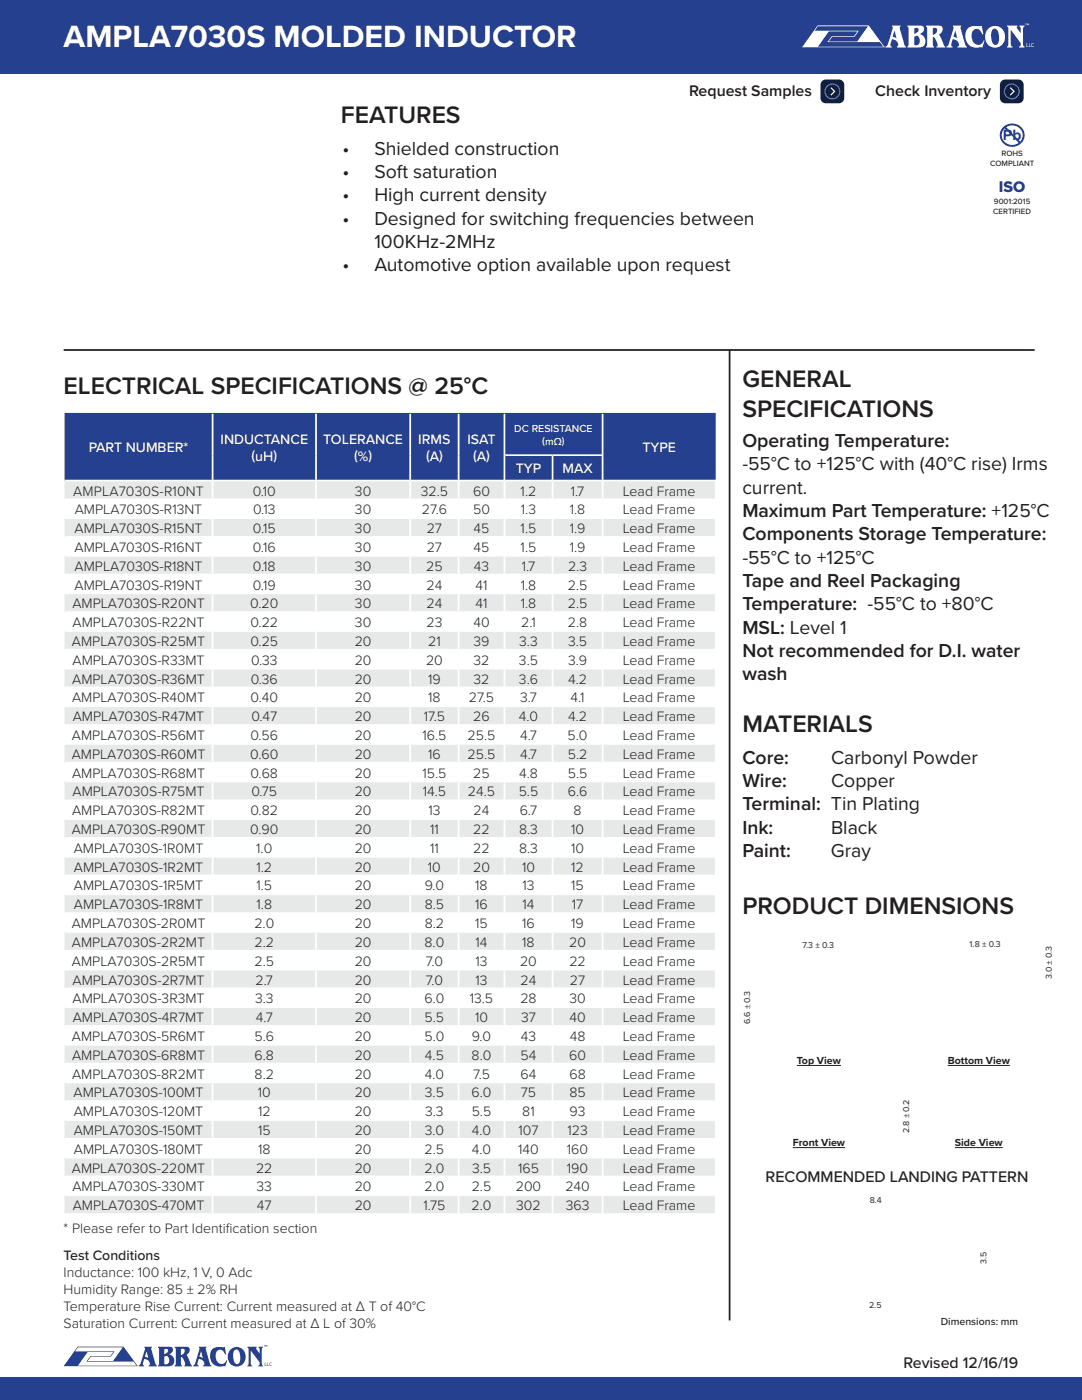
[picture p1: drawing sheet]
<svg xmlns="http://www.w3.org/2000/svg" width="216mm" height="279mm" viewBox="0 0 216 279" stroke-linecap="round" stroke-linejoin="round" font-family="sans-serif">
<g fill="#25408f">
<path d="M0 0h215.9v14.6h-215.9z"/>
<path d="M12.9 82.4h29.5v13.5h-29.5zM42.4 82.4h20.7v13.5h-20.7zM63.1 82.4h18.8v13.5h-18.8zM81.9 82.4h9.6v13.5h-9.6zM91.5 82.4h9.2v13.5h-9.2zM100.7 82.4h19.5v8.4h-19.5zM120.2 82.4h22.6v13.5h-22.6zM100.7 90.8h9.6v5.1h-9.6zM110.3 90.8h9.9v5.1h-9.9z"/>
</g>
<path d="M12.9 95.9h29.5v3.8h-29.5zM42.4 95.9h20.7v3.8h-20.7zM63.1 95.9h18.8v3.8h-18.8zM81.9 95.9h9.6v3.8h-9.6zM91.5 95.9h9.2v3.8h-9.2zM100.7 95.9h9.6v3.8h-9.6zM110.3 95.9h9.9v3.8h-9.9zM120.2 95.9h22.6v3.8h-22.6zM12.9 103.4h29.5v3.8h-29.5zM42.4 103.4h20.7v3.8h-20.7zM63.1 103.4h18.8v3.8h-18.8zM81.9 103.4h9.6v3.8h-9.6zM91.5 103.4h9.2v3.8h-9.2zM100.7 103.4h9.6v3.8h-9.6zM110.3 103.4h9.9v3.8h-9.9zM120.2 103.4h22.6v3.8h-22.6zM12.9 110.9h29.5v3.8h-29.5zM42.4 110.9h20.7v3.8h-20.7zM63.1 110.9h18.8v3.8h-18.8zM81.9 110.9h9.6v3.8h-9.6zM91.5 110.9h9.2v3.8h-9.2zM100.7 110.9h9.6v3.8h-9.6zM110.3 110.9h9.9v3.8h-9.9zM120.2 110.9h22.6v3.8h-22.6zM12.9 118.4h29.5v3.8h-29.5zM42.4 118.4h20.7v3.8h-20.7zM63.1 118.4h18.8v3.8h-18.8zM81.9 118.4h9.6v3.8h-9.6zM91.5 118.4h9.2v3.8h-9.2zM100.7 118.4h9.6v3.8h-9.6zM110.3 118.4h9.9v3.8h-9.9zM120.2 118.4h22.6v3.8h-22.6zM12.9 125.9h29.5v3.8h-29.5zM42.4 125.9h20.7v3.8h-20.7zM63.1 125.9h18.8v3.8h-18.8zM81.9 125.9h9.6v3.8h-9.6zM91.5 125.9h9.2v3.8h-9.2zM100.7 125.9h9.6v3.8h-9.6zM110.3 125.9h9.9v3.8h-9.9zM120.2 125.9h22.6v3.8h-22.6zM12.9 133.4h29.5v3.8h-29.5zM42.4 133.4h20.7v3.8h-20.7zM63.1 133.4h18.8v3.8h-18.8zM81.9 133.4h9.6v3.8h-9.6zM91.5 133.4h9.2v3.8h-9.2zM100.7 133.4h9.6v3.8h-9.6zM110.3 133.4h9.9v3.8h-9.9zM120.2 133.4h22.6v3.8h-22.6zM12.9 140.9h29.5v3.8h-29.5zM42.4 140.9h20.7v3.8h-20.7zM63.1 140.9h18.8v3.8h-18.8zM81.9 140.9h9.6v3.8h-9.6zM91.5 140.9h9.2v3.8h-9.2zM100.7 140.9h9.6v3.8h-9.6zM110.3 140.9h9.9v3.8h-9.9zM120.2 140.9h22.6v3.8h-22.6zM12.9 148.4h29.5v3.8h-29.5zM42.4 148.4h20.7v3.8h-20.7zM63.1 148.4h18.8v3.8h-18.8zM81.9 148.4h9.6v3.8h-9.6zM91.5 148.4h9.2v3.8h-9.2zM100.7 148.4h9.6v3.8h-9.6zM110.3 148.4h9.9v3.8h-9.9zM120.2 148.4h22.6v3.8h-22.6zM12.9 156h29.5v3.7h-29.5zM42.4 156h20.7v3.7h-20.7zM63.1 156h18.8v3.7h-18.8zM81.9 156h9.6v3.7h-9.6zM91.5 156h9.2v3.7h-9.2zM100.7 156h9.6v3.7h-9.6zM110.3 156h9.9v3.7h-9.9zM120.2 156h22.6v3.7h-22.6zM12.9 163.5h29.5v3.7h-29.5zM42.4 163.5h20.7v3.7h-20.7zM63.1 163.5h18.8v3.7h-18.8zM81.9 163.5h9.6v3.7h-9.6zM91.5 163.5h9.2v3.7h-9.2zM100.7 163.5h9.6v3.7h-9.6zM110.3 163.5h9.9v3.7h-9.9zM120.2 163.5h22.6v3.7h-22.6zM12.9 171h29.5v3.7h-29.5zM42.4 171h20.7v3.7h-20.7zM63.1 171h18.8v3.7h-18.8zM81.9 171h9.6v3.7h-9.6zM91.5 171h9.2v3.7h-9.2zM100.7 171h9.6v3.7h-9.6zM110.3 171h9.9v3.7h-9.9zM120.2 171h22.6v3.7h-22.6zM12.9 178.5h29.5v3.7h-29.5zM42.4 178.5h20.7v3.7h-20.7zM63.1 178.5h18.8v3.7h-18.8zM81.9 178.5h9.6v3.7h-9.6zM91.5 178.5h9.2v3.7h-9.2zM100.7 178.5h9.6v3.7h-9.6zM110.3 178.5h9.9v3.7h-9.9zM120.2 178.5h22.6v3.7h-22.6zM12.9 186h29.5v3.7h-29.5zM42.4 186h20.7v3.7h-20.7zM63.1 186h18.8v3.7h-18.8zM81.9 186h9.6v3.7h-9.6zM91.5 186h9.2v3.7h-9.2zM100.7 186h9.6v3.7h-9.6zM110.3 186h9.9v3.7h-9.9zM120.2 186h22.6v3.7h-22.6zM12.9 193.5h29.5v3.7h-29.5zM42.4 193.5h20.7v3.7h-20.7zM63.1 193.5h18.8v3.7h-18.8zM81.9 193.5h9.6v3.7h-9.6zM91.5 193.5h9.2v3.7h-9.2zM100.7 193.5h9.6v3.7h-9.6zM110.3 193.5h9.9v3.7h-9.9zM120.2 193.5h22.6v3.7h-22.6zM12.9 201h29.5v3.8h-29.5zM42.4 201h20.7v3.8h-20.7zM63.1 201h18.8v3.8h-18.8zM81.9 201h9.6v3.8h-9.6zM91.5 201h9.2v3.8h-9.2zM100.7 201h9.6v3.8h-9.6zM110.3 201h9.9v3.8h-9.9zM120.2 201h22.6v3.8h-22.6zM12.9 208.5h29.5v3.8h-29.5zM42.4 208.5h20.7v3.8h-20.7zM63.1 208.5h18.8v3.8h-18.8zM81.9 208.5h9.6v3.8h-9.6zM91.5 208.5h9.2v3.8h-9.2zM100.7 208.5h9.6v3.8h-9.6zM110.3 208.5h9.9v3.8h-9.9zM120.2 208.5h22.6v3.8h-22.6zM12.9 216h29.5v3.8h-29.5zM42.4 216h20.7v3.8h-20.7zM63.1 216h18.8v3.8h-18.8zM81.9 216h9.6v3.8h-9.6zM91.5 216h9.2v3.8h-9.2zM100.7 216h9.6v3.8h-9.6zM110.3 216h9.9v3.8h-9.9zM120.2 216h22.6v3.8h-22.6zM12.9 223.5h29.5v3.8h-29.5zM42.4 223.5h20.7v3.8h-20.7zM63.1 223.5h18.8v3.8h-18.8zM81.9 223.5h9.6v3.8h-9.6zM91.5 223.5h9.2v3.8h-9.2zM100.7 223.5h9.6v3.8h-9.6zM110.3 223.5h9.9v3.8h-9.9zM120.2 223.5h22.6v3.8h-22.6zM12.9 231h29.5v3.8h-29.5zM42.4 231h20.7v3.8h-20.7zM63.1 231h18.8v3.8h-18.8zM81.9 231h9.6v3.8h-9.6zM91.5 231h9.2v3.8h-9.2zM100.7 231h9.6v3.8h-9.6zM110.3 231h9.9v3.8h-9.9zM120.2 231h22.6v3.8h-22.6zM12.9 238.5h29.5v3.8h-29.5zM42.4 238.5h20.7v3.8h-20.7zM63.1 238.5h18.8v3.8h-18.8zM81.9 238.5h9.6v3.8h-9.6zM91.5 238.5h9.2v3.8h-9.2zM100.7 238.5h9.6v3.8h-9.6zM110.3 238.5h9.9v3.8h-9.9zM120.2 238.5h22.6v3.8h-22.6z" fill="#e7e8e8"/>
<path d="M12.9 99.7h29.5v3.7h-29.5zM42.4 99.7h20.7v3.7h-20.7zM63.1 99.7h18.8v3.7h-18.8zM81.9 99.7h9.6v3.7h-9.6zM91.5 99.7h9.2v3.7h-9.2zM100.7 99.7h9.6v3.7h-9.6zM110.3 99.7h9.9v3.7h-9.9zM120.2 99.7h22.6v3.7h-22.6zM12.9 107.2h29.5v3.7h-29.5zM42.4 107.2h20.7v3.7h-20.7zM63.1 107.2h18.8v3.7h-18.8zM81.9 107.2h9.6v3.7h-9.6zM91.5 107.2h9.2v3.7h-9.2zM100.7 107.2h9.6v3.7h-9.6zM110.3 107.2h9.9v3.7h-9.9zM120.2 107.2h22.6v3.7h-22.6zM12.9 114.7h29.5v3.7h-29.5zM42.4 114.7h20.7v3.7h-20.7zM63.1 114.7h18.8v3.7h-18.8zM81.9 114.7h9.6v3.7h-9.6zM91.5 114.7h9.2v3.7h-9.2zM100.7 114.7h9.6v3.7h-9.6zM110.3 114.7h9.9v3.7h-9.9zM120.2 114.7h22.6v3.7h-22.6zM12.9 122.2h29.5v3.7h-29.5zM42.4 122.2h20.7v3.7h-20.7zM63.1 122.2h18.8v3.7h-18.8zM81.9 122.2h9.6v3.7h-9.6zM91.5 122.2h9.2v3.7h-9.2zM100.7 122.2h9.6v3.7h-9.6zM110.3 122.2h9.9v3.7h-9.9zM120.2 122.2h22.6v3.7h-22.6zM12.9 129.7h29.5v3.7h-29.5zM42.4 129.7h20.7v3.7h-20.7zM63.1 129.7h18.8v3.7h-18.8zM81.9 129.7h9.6v3.7h-9.6zM91.5 129.7h9.2v3.7h-9.2zM100.7 129.7h9.6v3.7h-9.6zM110.3 129.7h9.9v3.7h-9.9zM120.2 129.7h22.6v3.7h-22.6zM12.9 137.2h29.5v3.7h-29.5zM42.4 137.2h20.7v3.7h-20.7zM63.1 137.2h18.8v3.7h-18.8zM81.9 137.2h9.6v3.7h-9.6zM91.5 137.2h9.2v3.7h-9.2zM100.7 137.2h9.6v3.7h-9.6zM110.3 137.2h9.9v3.7h-9.9zM120.2 137.2h22.6v3.7h-22.6zM12.9 144.7h29.5v3.7h-29.5zM42.4 144.7h20.7v3.7h-20.7zM63.1 144.7h18.8v3.7h-18.8zM81.9 144.7h9.6v3.7h-9.6zM91.5 144.7h9.2v3.7h-9.2zM100.7 144.7h9.6v3.7h-9.6zM110.3 144.7h9.9v3.7h-9.9zM120.2 144.7h22.6v3.7h-22.6zM12.9 152.2h29.5v3.8h-29.5zM42.4 152.2h20.7v3.8h-20.7zM63.1 152.2h18.8v3.8h-18.8zM81.9 152.2h9.6v3.8h-9.6zM91.5 152.2h9.2v3.8h-9.2zM100.7 152.2h9.6v3.8h-9.6zM110.3 152.2h9.9v3.8h-9.9zM120.2 152.2h22.6v3.8h-22.6zM12.9 159.7h29.5v3.8h-29.5zM42.4 159.7h20.7v3.8h-20.7zM63.1 159.7h18.8v3.8h-18.8zM81.9 159.7h9.6v3.8h-9.6zM91.5 159.7h9.2v3.8h-9.2zM100.7 159.7h9.6v3.8h-9.6zM110.3 159.7h9.9v3.8h-9.9zM120.2 159.7h22.6v3.8h-22.6zM12.9 167.2h29.5v3.8h-29.5zM42.4 167.2h20.7v3.8h-20.7zM63.1 167.2h18.8v3.8h-18.8zM81.9 167.2h9.6v3.8h-9.6zM91.5 167.2h9.2v3.8h-9.2zM100.7 167.2h9.6v3.8h-9.6zM110.3 167.2h9.9v3.8h-9.9zM120.2 167.2h22.6v3.8h-22.6zM12.9 174.7h29.5v3.8h-29.5zM42.4 174.7h20.7v3.8h-20.7zM63.1 174.7h18.8v3.8h-18.8zM81.9 174.7h9.6v3.8h-9.6zM91.5 174.7h9.2v3.8h-9.2zM100.7 174.7h9.6v3.8h-9.6zM110.3 174.7h9.9v3.8h-9.9zM120.2 174.7h22.6v3.8h-22.6zM12.9 182.2h29.5v3.8h-29.5zM42.4 182.2h20.7v3.8h-20.7zM63.1 182.2h18.8v3.8h-18.8zM81.9 182.2h9.6v3.8h-9.6zM91.5 182.2h9.2v3.8h-9.2zM100.7 182.2h9.6v3.8h-9.6zM110.3 182.2h9.9v3.8h-9.9zM120.2 182.2h22.6v3.8h-22.6zM12.9 189.7h29.5v3.8h-29.5zM42.4 189.7h20.7v3.8h-20.7zM63.1 189.7h18.8v3.8h-18.8zM81.9 189.7h9.6v3.8h-9.6zM91.5 189.7h9.2v3.8h-9.2zM100.7 189.7h9.6v3.8h-9.6zM110.3 189.7h9.9v3.8h-9.9zM120.2 189.7h22.6v3.8h-22.6zM12.9 197.2h29.5v3.8h-29.5zM42.4 197.2h20.7v3.8h-20.7zM63.1 197.2h18.8v3.8h-18.8zM81.9 197.2h9.6v3.8h-9.6zM91.5 197.2h9.2v3.8h-9.2zM100.7 197.2h9.6v3.8h-9.6zM110.3 197.2h9.9v3.8h-9.9zM120.2 197.2h22.6v3.8h-22.6zM12.9 204.8h29.5v3.7h-29.5zM42.4 204.8h20.7v3.7h-20.7zM63.1 204.8h18.8v3.7h-18.8zM81.9 204.8h9.6v3.7h-9.6zM91.5 204.8h9.2v3.7h-9.2zM100.7 204.8h9.6v3.7h-9.6zM110.3 204.8h9.9v3.7h-9.9zM120.2 204.8h22.6v3.7h-22.6zM12.9 212.3h29.5v3.7h-29.5zM42.4 212.3h20.7v3.7h-20.7zM63.1 212.3h18.8v3.7h-18.8zM81.9 212.3h9.6v3.7h-9.6zM91.5 212.3h9.2v3.7h-9.2zM100.7 212.3h9.6v3.7h-9.6zM110.3 212.3h9.9v3.7h-9.9zM120.2 212.3h22.6v3.7h-22.6zM12.9 219.8h29.5v3.7h-29.5zM42.4 219.8h20.7v3.7h-20.7zM63.1 219.8h18.8v3.7h-18.8zM81.9 219.8h9.6v3.7h-9.6zM91.5 219.8h9.2v3.7h-9.2zM100.7 219.8h9.6v3.7h-9.6zM110.3 219.8h9.9v3.7h-9.9zM120.2 219.8h22.6v3.7h-22.6zM12.9 227.3h29.5v3.7h-29.5zM42.4 227.3h20.7v3.7h-20.7zM63.1 227.3h18.8v3.7h-18.8zM81.9 227.3h9.6v3.7h-9.6zM91.5 227.3h9.2v3.7h-9.2zM100.7 227.3h9.6v3.7h-9.6zM110.3 227.3h9.9v3.7h-9.9zM120.2 227.3h22.6v3.7h-22.6zM12.9 234.8h29.5v3.7h-29.5zM42.4 234.8h20.7v3.7h-20.7zM63.1 234.8h18.8v3.7h-18.8zM81.9 234.8h9.6v3.7h-9.6zM91.5 234.8h9.2v3.7h-9.2zM100.7 234.8h9.6v3.7h-9.6zM110.3 234.8h9.9v3.7h-9.9zM120.2 234.8h22.6v3.7h-22.6z" fill="#fff"/>
<g fill="none" stroke="#fff" stroke-width=".35">
<path d="M13.1 95.9h87.4M13.1 99.7h129.9M42.4 82.6v13.1M42.4 96.1v3.4M42.4 99.8v3.4M63.1 82.6v13.1M63.1 96.1v3.4M63.1 99.8v3.4M81.9 82.6v13.1M81.9 96.1v3.4M81.9 99.8v3.4M91.5 82.6v13.1"/>
<path d="M91.5 96.1v3.4M91.5 99.8v3.4M100.7 82.6v16.9M100.7 99.8v3.4M100.8 95.9h42.2M100.8 90.8h19.6M110.3 91v4.7M110.3 96.1v3.4M110.3 99.8v3.4M120.2 82.6v8.1M120.2 91v4.7M120.2 96.1v3.4"/>
<path d="M120.2 99.8v142.3M142.8 96.1v3.4M142.8 99.8v41M13.1 103.4h107M13.1 107.2h107M13.1 110.9h107M13.1 114.7h107M13.1 118.4h107M42.4 103.6v3.4M42.4 107.3v3.4M42.4 111.1v3.4M42.4 114.8v3.4"/>
<path d="M42.4 118.6v3.4M63.1 103.6v3.4M63.1 107.3v3.4M63.1 111.1v3.4M63.1 114.8v3.4M63.1 118.6v3.4M81.9 103.6v3.4M81.9 107.3v3.4M81.9 111.1v3.4M81.9 114.8v3.4M81.9 118.6v3.4M91.5 103.6v3.4"/>
<path d="M91.5 107.3v3.4M91.5 111.1v3.4M91.5 114.8v3.4M91.5 118.6v3.4M100.7 103.6v3.4M100.7 107.3v3.4M100.7 111.1v3.4M100.7 114.8v3.4M100.7 118.6v3.4M110.3 103.6v3.4M110.3 107.3v3.4M110.3 111.1v3.4"/>
<path d="M110.3 114.8v3.4M110.3 118.6v3.4M120.4 103.4h22.2M120.4 107.2h22.2M120.4 110.9h22.2M120.4 114.7h22.2M120.4 118.4h22.2M13.1 122.2h107M13.1 125.9h107M13.1 129.7h107M13.1 133.4h107M13.1 137.2h107"/>
<path d="M42.4 122.4v3.4M42.4 126.1v3.4M42.4 129.9v3.4M42.4 133.6v3.4M42.4 137.4v3.4M63.1 122.4v3.4M63.1 126.1v3.4M63.1 129.9v3.4M63.1 133.6v3.4M63.1 137.4v3.4M81.9 122.4v3.4M81.9 126.1v3.4"/>
<path d="M81.9 129.9v3.4M81.9 133.6v3.4M81.9 137.4v3.4M91.5 122.4v3.4M91.5 126.1v3.4M91.5 129.9v3.4M91.5 133.6v3.4M91.5 137.4v3.4M100.7 122.4v3.4M100.7 126.1v3.4M100.7 129.9v3.4M100.7 133.6v3.4"/>
<path d="M100.7 137.4v3.4M110.3 122.4v3.4M110.3 126.1v3.4M110.3 129.9v3.4M110.3 133.6v3.4M110.3 137.4v3.4M120.4 122.2h22.2M120.4 125.9h22.2M120.4 129.7h22.2M120.4 133.4h22.2M120.4 137.2h22.2M12.7 140.9h107.4"/>
<path d="M12.7 144.7h107.4M12.7 148.4h107.4M13.1 152.2h107M13.1 156h107M13.1 159.7h107M42.4 141.1v3.4M42.4 144.9v3.4M42.4 148.6v3.4M42.4 152.4v3.4M42.4 156.1v3.4M42.4 159.9v3.4M63.1 141.1v3.4"/>
<path d="M63.1 144.9v3.4M63.1 148.6v3.4M63.1 152.4v3.4M63.1 156.1v3.4M63.1 159.9v3.4M81.9 141.1v3.4M81.9 144.9v3.4M81.9 148.6v3.4M81.9 152.4v3.4M81.9 156.1v3.4M81.9 159.9v3.4M91.5 141.1v3.4"/>
<path d="M91.5 144.9v3.4M91.5 148.6v3.4M91.5 152.4v3.4M91.5 156.1v3.4M91.5 159.9v3.4M100.7 141.1v3.4M100.7 144.9v3.4M100.7 148.6v3.4M100.7 152.4v3.4M100.7 156.1v3.4M100.7 159.9v3.4M110.3 141.1v3.4"/>
<path d="M110.3 144.9v3.4M110.3 148.6v3.4M110.3 152.4v3.4M110.3 156.1v3.4M110.3 159.9v3.4M120.4 140.9h22.6M120.4 144.7h22.6M120.4 148.4h22.6M120.4 152.2h22.2M120.4 156h22.2M120.4 159.7h22.2M142.8 141.1v3.4"/>
<path d="M142.8 144.9v3.4M142.8 148.6v93.5M13.1 163.5h107M13.1 167.2h107M13.1 171h107M13.1 174.7h107M13.1 178.5h107M42.4 163.6v3.4M42.4 167.4v3.4M42.4 171.1v3.4M42.4 174.9v3.4M42.4 178.7v3.4"/>
<path d="M63.1 163.6v3.4M63.1 167.4v3.4M63.1 171.1v3.4M63.1 174.9v3.4M63.1 178.7v3.4M81.9 163.6v3.4M81.9 167.4v3.4M81.9 171.1v3.4M81.9 174.9v3.4M81.9 178.7v3.4M91.5 163.6v3.4M91.5 167.4v3.4"/>
<path d="M91.5 171.1v3.4M91.5 174.9v3.4M91.5 178.7v3.4M100.7 163.6v3.4M100.7 167.4v3.4M100.7 171.1v3.4M100.7 174.9v3.4M100.7 178.7v3.4M110.3 163.6v3.4M110.3 167.4v3.4M110.3 171.1v3.4M110.3 174.9v3.4"/>
<path d="M110.3 178.7v3.4M120.4 163.5h22.2M120.4 167.2h22.2M120.4 171h22.2M120.4 174.7h22.2M120.4 178.5h22.2M13.1 182.2h107M13.1 186h107M13.1 189.7h107M13.1 193.5h107M13.1 197.2h107M42.4 182.4v3.4"/>
<path d="M42.4 186.2v3.4M42.4 189.9v3.4M42.4 193.7v3.4M42.4 197.4v3.4M63.1 182.4v3.4M63.1 186.2v3.4M63.1 189.9v3.4M63.1 193.7v3.4M63.1 197.4v3.4M81.9 182.4v3.4M81.9 186.2v3.4M81.9 189.9v3.4"/>
<path d="M81.9 193.7v3.4M81.9 197.4v3.4M91.5 182.4v3.4M91.5 186.2v3.4M91.5 189.9v3.4M91.5 193.7v3.4M91.5 197.4v3.4M100.7 182.4v3.4M100.7 186.2v3.4M100.7 189.9v3.4M100.7 193.7v3.4M100.7 197.4v3.4"/>
<path d="M110.3 182.4v3.4M110.3 186.2v3.4M110.3 189.9v3.4M110.3 193.7v3.4M110.3 197.4v3.4M120.4 182.2h22.2M120.4 186h22.2M120.4 189.7h22.2M120.4 193.5h22.2M120.4 197.2h22.2M13.1 201h107M13.1 204.8h107"/>
<path d="M13.1 208.5h107M13.1 212.3h107M13.1 216h107M13.1 219.8h107M42.4 201.2v3.4M42.4 204.9v3.4M42.4 208.7v3.4M42.4 212.4v3.4M42.4 216.2v3.4M42.4 219.9v3.4M63.1 201.2v3.4M63.1 204.9v3.4"/>
<path d="M63.1 208.7v3.4M63.1 212.4v3.4M63.1 216.2v3.4M63.1 219.9v3.4M81.9 201.2v3.4M81.9 204.9v3.4M81.9 208.7v3.4M81.9 212.4v3.4M81.9 216.2v3.4M81.9 219.9v3.4M91.5 201.2v3.4M91.5 204.9v3.4"/>
<path d="M91.5 208.7v3.4M91.5 212.4v3.4M91.5 216.2v3.4M91.5 219.9v3.4M100.7 201.2v3.4M100.7 204.9v3.4M100.7 208.7v3.4M100.7 212.4v3.4M100.7 216.2v3.4M100.7 219.9v3.4M110.3 201.2v3.4M110.3 204.9v3.4"/>
<path d="M110.3 208.7v3.4M110.3 212.4v3.4M110.3 216.2v3.4M110.3 219.9v3.4M120.4 201h22.2M120.4 204.8h22.2M120.4 208.5h22.2M120.4 212.3h22.2M120.4 216h22.2M120.4 219.8h22.2M13.1 223.5h107M13.1 227.3h107"/>
<path d="M13.1 231h107M13.1 234.8h107M13.1 238.5h107M42.4 223.7v3.4M42.4 227.4v3.5M42.4 231.2v3.4M42.4 235v3.4M42.4 238.7v3.4M63.1 223.7v3.4M63.1 227.4v3.5M63.1 231.2v3.4M63.1 235v3.4"/>
<path d="M63.1 238.7v3.4M81.9 223.7v3.4M81.9 227.4v3.5M81.9 231.2v3.4M81.9 235v3.4M81.9 238.7v3.4M91.5 223.7v3.4M91.5 227.4v3.5M91.5 231.2v3.4M91.5 235v3.4M91.5 238.7v3.4M100.7 223.7v3.4"/>
<path d="M100.7 227.4v3.5M100.7 231.2v3.4M100.7 235v3.4M100.7 238.7v3.4M110.3 223.7v3.4M110.3 227.4v3.5M110.3 231.2v3.4M110.3 235v3.4M110.3 238.7v3.4M120.4 223.5h22.2M120.4 227.3h22.2M120.4 231h22.2"/>
<path d="M120.4 234.8h22.2M120.4 238.5h22.2M12.7 242.3h130.3"/>
</g>
<g fill="#fff">
<path d="M193.1 5.7a3.9 3.9 0 0 1 2.6-.5l.2-.1 .3 1.7h-.2a1.19 1.19 0 0 0-1.7-.9 1.85 1.85 0 0 0 .9 3.1l.7-.3 .4-.6h.2l-.5 1.4-.1-.1a2.44 2.44 0 0 1-3.3-2.3 1.98 1.98 0 0 1 .5-1.4z"/>
<path d="M200.9 5.1h2.1l-.1 .5 .8 1-.1-1-.2-.5h1l-.2 .3-.1 .6v2.9l.3 .6h-1.1v-.2l.3-.1 .1-.6-2-2.7v2.9l.3 .7h-1.1l.3-.4v-.5v-2.9z"/>
<path d="M163.1 5.1l-3.1 4.3h16.5l-3.2-4.3zM163.2 5.2h10l-2.2 3.1h-5.6l.7-1h4.4l.9-1.2h-8.9zM165.4 6.3h5.7l-.7 .9h-4.4l-.9 1.2h10.5l.7 .9h-13.1z"/>
<path d="M178.5 6.1l-.4 1.2 .8 .4zM178 5.1h1.7l-.2 .6 1 3.2 .3 .6h-1.9l.2-.3a1.03 1.03 0 0 0-1.1-1.4l-.3 .7a.49 .49 0 0 0 .3 .8v.2h-1.3v-.2l.5-.5 .9-3.1z"/>
<path d="M182.4 7.3v1.5a.59 .59 0 0 0 .7 .2 .59 .59 0 0 0 .4-.6 1.03 1.03 0 0 0-.6-1.3zM182.5 5.6l-.1 1.2a.8 .8 0 0 0 .8-1.1zM181 5.1h2.5a.77 .77 0 0 1 .9 .6 .77 .77 0 0 1-.6 .9l-.2 .2a1.38 1.38 0 0 1 1 1.2 1.38 1.38 0 0 1-.8 1.4l-2.8 .1 .2-.4 .1-.5v-2.9z"/>
<path d="M186.2 5.6l-.1 1.4a.83 .83 0 0 0 .8-.5 .83 .83 0 0 0-.2-.9zM184.7 5.1h2.6a.84 .84 0 0 1 .8 .7 .84 .84 0 0 1-.5 .9l-.2 .2 1.2 2.6h-1.7l.1-.3a2.02 2.02 0 0 0-.7-1.8l-.2 .1v1.4l.3 .6h-1.7l.2-.4 .1-.5v-2.9z"/>
<path d="M190.6 6.1l-.4 1.2 .8 .4zM190.1 5.1h1.7l-.1 .6 .9 3.2 .3 .6h-1.8l.1-.3a1.03 1.03 0 0 0-1.1-1.4l-.2 .7a.49 .49 0 0 0 .2 .8v.2h-1.3v-.2l.5-.5 1-3.1z"/>
<path d="M198.1 5.9a2.71 2.71 0 0 0 .3 3 .93 .93 0 0 0 1-1.2l-.2-1.2a.71 .71 0 0 0-.3-.7 .71 .71 0 0 0-.8 .1zM197.1 5.8a2.05 2.05 0 0 1 2.7-.2 2.05 2.05 0 0 1 .6 2.6 2.01 2.01 0 0 1-2.5 1.2 2.01 2.01 0 0 1-1.3-2.5z"/>
</g>
<path d="M12.7 69.8h193.8M145.6 69.8v193.7" fill="none" stroke="#231f20" stroke-width=".35"/>
<path d="M0 274.8h215.9v4.6h-215.9z" fill="#25408f"/>
<path d="M15.5 268.7l-2.8 4h14.8l-2.9-4zM15.5 268.9h9l-1.9 2.7h-5.1l.6-.8h4l.8-1.1h-7.9zM17.5 269.8h5.1l-.6 .9h-4l-.8 1h9.4l.6 .8h-11.7z" fill="#253b76"/>
<g fill="#243d77">
<path d="M42.4 269.3a3.5 3.5 0 0 1 2.2-.4l.2-.1 .3 1.5h-.1a.98 .98 0 0 0-.7-.8 .98 .98 0 0 0-1 .2 1.57 1.57 0 0 0 1.1 2.5l.6-.3 .2-.5 .1 .1-.3 1.2h-.2a2.18 2.18 0 0 1-2.4-.7 2.18 2.18 0 0 1-.2-2.5z"/>
<path d="M49.4 268.8h1.8l-.1 .4 .7 .9v-.9l-.2-.4h.9l-.3 .7v2.6l.3 .6h-1v-.2l.2-.1 .1-.5-1.8-2.4v2.6l.3 .6h-.9l.2-.8v-2.6z"/>
<path d="M29.2 269.6l-.3 1.2 .7 .3zM28.8 268.8h1.5l-.1 .5 .8 2.9 .3 .5h-1.6l.1-.2a.82 .82 0 0 0-.7-1.2l-.3-.1-.2 .6a.44 .44 0 0 0 .2 .7v.2h-1.1l.4-.7 .8-2.7z"/>
<path d="M32.8 270.7v1.4a.53 .53 0 0 0 .6 .2 .53 .53 0 0 0 .4-.6 .93 .93 0 0 0-.6-1.1zM32.8 269.2v1.1a.64 .64 0 0 0 .6-.4 .64 .64 0 0 0-.1-.7zM31.5 268.8h2.2a.69 .69 0 0 1 .8 .5 .69 .69 0 0 1-.5 .8l-.2 .2a1.21 1.21 0 0 1 1 1.3 1.21 1.21 0 0 1-1.3 1.1h-2l.3-.8v-2.6z"/>
<path d="M36.2 269.2l-.1 1.2a.75 .75 0 0 0 .7-.4 .75 .75 0 0 0-.2-.8zM34.8 268.8h2.4a.75 .75 0 0 1 .7 .6 .75 .75 0 0 1-.5 .8l-.2 .2 1.1 2.3h-1.5a1.01 1.01 0 0 0-.2-1.4l-.3-.5-.2 .1v1.4l.2 .4h-1.5l.3-.8v-2.6z"/>
<path d="M40.1 269.6l-.3 1.2 .7 .3zM39.7 268.8h1.5l-.1 .5 .8 2.9 .3 .5h-1.7l.1-.2a.82 .82 0 0 0-.6-1.2l-.4-.1-.1 .6a.44 .44 0 0 0 .1 .7v.2h-1.1l.4-.7 .9-2.7z"/>
<path d="M46.8 269.4a2.45 2.45 0 0 0 .3 2.8 .67 .67 0 0 0 .8-.8 1.84 1.84 0 0 0-.7-2.1zM46 269.4a1.84 1.84 0 0 1 2.3-.2 1.84 1.84 0 0 1 .6 2.3 1.83 1.83 0 0 1-2.5 1 1.83 1.83 0 0 1-.8-2.5z"/>
</g>
<g fill="#fff">
<path d="M180 218.9h2.2v7.7h-2.2z"/>
<path d="M162.7 236.6h24.1v3.9h-24.1z"/>
<path d="M191.2 247.5h5.8v7.1h-5.8z"/>
<path d="M172 255.3h5.3v6.4h-5.3z"/>
<path d="M191.8 185.7h9.6v4.1h-9.6z"/>
<path d="M206.5 186.8h4.4v10.6h-4.4z"/>
</g>
<path d="M199.7 16.3l.5-.4h.4h2.6a1.05 1.05 0 0 1 1.1 1v2.7a1.05 1.05 0 0 1-1.1 1h-2.6a1.05 1.05 0 0 1-1.1-1v-2.7z" fill="#101f3d"/>
<circle cx="201.9" cy="18.2" r="1.48" fill="none" stroke="#62b5e4" stroke-width=".2"/>
<path d="M200.8 17.2l.2-.2 1.3 1.2-1.3 1.3-.2-.2" fill="none" stroke="#fff" stroke-width=".24"/>
<path d="M159 212.6h8.8M189.1 212.6h12.4M158.2 229h10.4M190.5 229h9.6" fill="none" stroke="#231f20" stroke-width=".2"/>
<path d="M200.4 25.5a2.2 2.2 0 0 1 3.3 .1 2.2 2.2 0 0 1-.6 3.2 2.2 2.2 0 0 1-2.9-.4 2.2 2.2 0 0 1 .2-2.9zM200.5 25.4l3 3" fill="none" stroke="#25408f" stroke-width=".39"/>
<g fill="#fff">
<path d="M155.2 185.7h16.2v4.2h-16.2z"/>
<path d="M146.3 194.1h4.2v13.9h-4.2z"/>
<path d="M156.3 199.5h13.9v2.5h-13.9z"/>
</g>
<path d="M163.9 16.3l.5-.4h.4h2.6a1.05 1.05 0 0 1 1.1 1v2.7a1.05 1.05 0 0 1-1.1 1h-2.6a1.05 1.05 0 0 1-1.1-1v-2.7z" fill="#101f3d"/>
<circle cx="166.1" cy="18.2" r="1.48" fill="none" stroke="#62b5e4" stroke-width=".2"/>
<path d="M165 17.2l.2-.2 1.3 1.2-1.3 1.3-.2-.2" fill="none" stroke="#fff" stroke-width=".24"/>
<text font-size="6.3" fill="#fff" x="12.7" y="9.4">AMPLA7030S MOLDED INDUCTOR</text>
<g font-size="4.9" fill="#231f20">
<text x="68" y="24.6">FEATURES</text>
<text x="148.1" y="77.3">GENERAL</text>
<text x="12.7" y="78.7">ELECTRICAL SPECIFICATIONS @ 25°C</text>
<text x="148.1" y="83.2">SPECIFICATIONS</text>
<text x="148.1" y="146.2">MATERIALS</text>
<text x="148.1" y="182.4">PRODUCT DIMENSIONS</text>
</g>
<g font-size="3.9" fill="#231f20">
<text x="68.4" y="30.9">•</text>
<text x="68.4" y="35.5">•</text>
<text x="74.7" y="30.9">Shielded construction</text>
<text x="74.7" y="35.5">Soft saturation</text>
<text x="68.4" y="40.2">•</text>
<text x="74.7" y="40.2">High current density</text>
<text x="68.4" y="44.8">•</text>
<text x="74.7" y="44.8">Designed for switching frequencies between</text>
<text x="74.7" y="49.5">100KHz-2MHz</text>
<text x="68.4" y="54.1">•</text>
<text x="74.7" y="54.1">Automotive option available upon request</text>
<text x="148.1" y="89.2">Operating Temperature:</text>
<text x="148.1" y="93.9">-55°C to +125°C with (40°C rise) Irms</text>
<text x="148.1" y="98.5">current.</text>
<text x="148.1" y="103.2">Maximum Part Temperature: +125°C</text>
<text x="148.1" y="107.8">Components Storage Temperature:</text>
<text x="148.1" y="112.5">-55°C to +125°C</text>
<text x="148.1" y="117.1">Tape and Reel Packaging</text>
<text x="148.1" y="121.8">Temperature: -55°C to +80°C</text>
<text x="148.1" y="126.5">MSL: Level 1</text>
<text x="148.1" y="131.1">Not recommended for D.I. water</text>
<text x="148.1" y="135.8">wash</text>
<text x="148.1" y="152.4">Core:</text>
<text x="165.8" y="152.4">Carbonyl Powder</text>
<text x="148.1" y="157.1">Wire:</text>
<text x="148.1" y="161.7">Terminal: Tin Plating</text>
<text x="165.8" y="157.1">Copper</text>
<text x="148.1" y="166.4">Ink:</text>
<text x="165.8" y="166.4">Black</text>
<text x="148.1" y="171">Paint:</text>
<text x="165.8" y="171">Gray</text>
</g>
<g font-size="3.2" fill="#231f20">
<text x="137.5" y="19.3">Request Samples</text>
<text x="174.6" y="19.2">Check Inventory</text>
<text x="152.8" y="235.9">RECOMMENDED LANDING PATTERN</text>
<text x="180.3" y="273.1">Revised 12/16/19</text>
</g>
<text font-size="3.2" fill="#25408f" x="199.3" y="38.3">ISO</text>
<text font-size="3.1" fill="#25408f" x="200.1" y="28">Pb</text>
<g font-size="2.8" fill="#fff">
<text x="44" y="88.6">INDUCTANCE</text>
<text x="64.5" y="88.6">TOLERANCE</text>
<text x="83.5" y="88.6">IRMS</text>
<text x="93.3" y="88.6">ISAT</text>
<text x="17.7" y="90.3">PART NUMBER*</text>
<text x="50.2" y="92">(uH)</text>
<text x="70.7" y="92">(%)</text>
<text x="85" y="92">(A)</text>
<text x="94.4" y="92">(A)</text>
<text x="102.9" y="94.5">TYP</text>
<text x="112.2" y="94.5">MAX</text>
<text x="128.2" y="90.3">TYPE</text>
</g>
<g font-size="2.8" fill="#231f20">
<text x="14.6" y="98.9">AMPLA7030S-R10NT</text>
<text x="50.4" y="98.9">0.10</text>
<text x="70.8" y="98.9">30</text>
<text x="84" y="98.9">32.5</text>
<text x="94.4" y="98.9">60</text>
<text x="103.9" y="98.9">1.2</text>
<text x="113.9" y="98.9">1.7</text>
<text x="124.3" y="98.9">Lead Frame</text>
<text x="14.9" y="106.4">AMPLA7030S-R15NT</text>
<text x="14.9" y="102.6">AMPLA7030S-R13NT</text>
<text x="50.5" y="106.4">0.15</text>
<text x="50.5" y="102.6">0.13</text>
<text x="70.8" y="102.6">30</text>
<text x="70.8" y="106.4">30</text>
<text x="84.2" y="102.6">27.6</text>
<text x="85.2" y="106.4">27</text>
<text x="94.4" y="102.6">50</text>
<text x="94.5" y="106.4">45</text>
<text x="103.9" y="106.4">1.5</text>
<text x="103.9" y="102.6">1.3</text>
<text x="113.7" y="106.4">1.9</text>
<text x="113.7" y="102.6">1.8</text>
<text x="124.3" y="102.6">Lead Frame</text>
<text x="124.3" y="106.4">Lead Frame</text>
<text x="14.9" y="110.2">AMPLA7030S-R16NT</text>
<text x="14.9" y="113.9">AMPLA7030S-R18NT</text>
<text x="50.5" y="110.2">0.16</text>
<text x="50.5" y="113.9">0.18</text>
<text x="70.8" y="110.2">30</text>
<text x="70.8" y="113.9">30</text>
<text x="85" y="113.9">25</text>
<text x="85.2" y="110.2">27</text>
<text x="94.5" y="110.2">45</text>
<text x="94.6" y="113.9">43</text>
<text x="103.9" y="110.2">1.5</text>
<text x="104.1" y="113.9">1.7</text>
<text x="113.4" y="113.9">2.3</text>
<text x="113.7" y="110.2">1.9</text>
<text x="124.3" y="110.2">Lead Frame</text>
<text x="124.3" y="113.9">Lead Frame</text>
<text x="14.9" y="117.7">AMPLA7030S-R19NT</text>
<text x="50.5" y="117.7">0.19</text>
<text x="70.8" y="117.7">30</text>
<text x="85.1" y="117.7">24</text>
<text x="94.9" y="117.7">41</text>
<text x="103.9" y="117.7">1.8</text>
<text x="113.3" y="117.7">2.5</text>
<text x="124.3" y="117.7">Lead Frame</text>
<text x="14.5" y="121.4">AMPLA7030S-R20NT</text>
<text x="14.5" y="125.2">AMPLA7030S-R22NT</text>
<text x="49.9" y="121.4">0.20</text>
<text x="50" y="125.2">0.22</text>
<text x="70.8" y="121.4">30</text>
<text x="70.8" y="125.2">30</text>
<text x="85.1" y="125.2">23</text>
<text x="85.1" y="121.4">24</text>
<text x="94.5" y="125.2">40</text>
<text x="94.9" y="121.4">41</text>
<text x="103.9" y="121.4">1.8</text>
<text x="104" y="125.2">2.1</text>
<text x="113.3" y="121.4">2.5</text>
<text x="113.3" y="125.2">2.8</text>
<text x="124.3" y="121.4">Lead Frame</text>
<text x="124.3" y="125.2">Lead Frame</text>
<text x="14.4" y="128.9">AMPLA7030S-R25MT</text>
<text x="50" y="128.9">0.25</text>
<text x="70.8" y="128.9">20</text>
<text x="85.4" y="128.9">21</text>
<text x="94.5" y="128.9">39</text>
<text x="103.6" y="128.9">3.3</text>
<text x="113.4" y="128.9">3.5</text>
<text x="124.3" y="128.9">Lead Frame</text>
<text x="14.4" y="136.4">AMPLA7030S-R36MT</text>
<text x="14.5" y="132.7">AMPLA7030S-R33MT</text>
<text x="50" y="136.4">0.36</text>
<text x="50.1" y="132.7">0.33</text>
<text x="70.8" y="132.7">20</text>
<text x="70.8" y="136.4">20</text>
<text x="85" y="132.7">20</text>
<text x="85.4" y="136.4">19</text>
<text x="94.5" y="132.7">32</text>
<text x="94.5" y="136.4">32</text>
<text x="103.6" y="136.4">3.6</text>
<text x="103.6" y="132.7">3.5</text>
<text x="113.3" y="132.7">3.9</text>
<text x="113.4" y="136.4">4.2</text>
<text x="124.3" y="132.7">Lead Frame</text>
<text x="124.3" y="136.4">Lead Frame</text>
<text x="14.4" y="140.2">AMPLA7030S-R40MT</text>
<text x="14.5" y="143.9">AMPLA7030S-R47MT</text>
<text x="50" y="140.2">0.40</text>
<text x="50.2" y="143.9">0.47</text>
<text x="70.8" y="140.2">20</text>
<text x="70.8" y="143.9">20</text>
<text x="84.6" y="143.9">17.5</text>
<text x="85.4" y="140.2">18</text>
<text x="93.6" y="140.2">27.5</text>
<text x="94.4" y="143.9">26</text>
<text x="103.5" y="143.9">4.0</text>
<text x="103.8" y="140.2">3.7</text>
<text x="113.4" y="143.9">4.2</text>
<text x="113.8" y="140.2">4.1</text>
<text x="124.3" y="140.2">Lead Frame</text>
<text x="124.3" y="143.9">Lead Frame</text>
<text x="14.4" y="147.7">AMPLA7030S-R56MT</text>
<text x="50" y="147.7">0.56</text>
<text x="70.8" y="147.7">20</text>
<text x="84.3" y="147.7">16.5</text>
<text x="93.3" y="147.7">25.5</text>
<text x="103.8" y="147.7">4.7</text>
<text x="113.3" y="147.7">5.0</text>
<text x="124.3" y="147.7">Lead Frame</text>
<text x="14.3" y="151.4">AMPLA7030S-R60MT</text>
<text x="14.4" y="155.2">AMPLA7030S-R68MT</text>
<text x="49.9" y="151.4">0.60</text>
<text x="50" y="155.2">0.68</text>
<text x="70.8" y="151.4">20</text>
<text x="70.8" y="155.2">20</text>
<text x="84.3" y="155.2">15.5</text>
<text x="85.4" y="151.4">16</text>
<text x="93.3" y="151.4">25.5</text>
<text x="94.4" y="155.2">25</text>
<text x="103.6" y="155.2">4.8</text>
<text x="103.8" y="151.4">4.7</text>
<text x="113.3" y="151.4">5.2</text>
<text x="113.3" y="155.2">5.5</text>
<text x="124.3" y="151.4">Lead Frame</text>
<text x="124.3" y="155.2">Lead Frame</text>
<text x="14.5" y="158.9">AMPLA7030S-R75MT</text>
<text x="50.2" y="158.9">0.75</text>
<text x="70.8" y="158.9">20</text>
<text x="84.4" y="158.9">14.5</text>
<text x="93.4" y="158.9">24.5</text>
<text x="103.5" y="158.9">5.5</text>
<text x="113.3" y="158.9">6.6</text>
<text x="124.3" y="158.9">Lead Frame</text>
<text x="14.3" y="166.5">AMPLA7030S-R90MT</text>
<text x="14.4" y="162.7">AMPLA7030S-R82MT</text>
<text x="49.9" y="166.5">0.90</text>
<text x="50" y="162.7">0.82</text>
<text x="70.8" y="162.7">20</text>
<text x="70.8" y="166.5">20</text>
<text x="85.5" y="162.7">13</text>
<text x="85.8" y="166.5">11</text>
<text x="94.4" y="166.5">22</text>
<text x="94.5" y="162.7">24</text>
<text x="103.6" y="166.5">8.3</text>
<text x="103.7" y="162.7">6.7</text>
<text x="114" y="166.5">10</text>
<text x="114.4" y="162.7">8</text>
<text x="124.3" y="162.7">Lead Frame</text>
<text x="124.3" y="166.5">Lead Frame</text>
<text x="14.7" y="170.2">AMPLA7030S-1R0MT</text>
<text x="14.7" y="174">AMPLA7030S-1R2MT</text>
<text x="51.1" y="170.2">1.0</text>
<text x="51.2" y="174">1.2</text>
<text x="70.8" y="170.2">20</text>
<text x="70.8" y="174">20</text>
<text x="85.4" y="174">10</text>
<text x="85.8" y="170.2">11</text>
<text x="94.4" y="174">20</text>
<text x="94.4" y="170.2">22</text>
<text x="103.6" y="170.2">8.3</text>
<text x="104.2" y="174">10</text>
<text x="114" y="170.2">10</text>
<text x="114" y="174">12</text>
<text x="124.3" y="170.2">Lead Frame</text>
<text x="124.3" y="174">Lead Frame</text>
<text x="14.7" y="177.7">AMPLA7030S-1R5MT</text>
<text x="51.2" y="177.7">1.5</text>
<text x="70.8" y="177.7">20</text>
<text x="84.7" y="177.7">9.0</text>
<text x="94.8" y="177.7">18</text>
<text x="104.3" y="177.7">13</text>
<text x="114" y="177.7">15</text>
<text x="124.3" y="177.7">Lead Frame</text>
<text x="14.3" y="185.2">AMPLA7030S-2R0MT</text>
<text x="14.8" y="181.5">AMPLA7030S-1R8MT</text>
<text x="50.8" y="185.2">2.0</text>
<text x="51.2" y="181.5">1.8</text>
<text x="70.8" y="181.5">20</text>
<text x="70.8" y="185.2">20</text>
<text x="84.7" y="181.5">8.5</text>
<text x="84.7" y="185.2">8.2</text>
<text x="94.8" y="181.5">16</text>
<text x="94.8" y="185.2">15</text>
<text x="104.2" y="185.2">16</text>
<text x="104.3" y="181.5">14</text>
<text x="114" y="185.2">19</text>
<text x="114.1" y="181.5">17</text>
<text x="124.3" y="181.5">Lead Frame</text>
<text x="124.3" y="185.2">Lead Frame</text>
<text x="14.4" y="189">AMPLA7030S-2R2MT</text>
<text x="50.8" y="189">2.2</text>
<text x="70.8" y="189">20</text>
<text x="84.7" y="189">8.0</text>
<text x="94.9" y="189">14</text>
<text x="104.2" y="189">18</text>
<text x="113.6" y="189">20</text>
<text x="124.3" y="189">Lead Frame</text>
<text x="14.4" y="192.7">AMPLA7030S-2R5MT</text>
<text x="14.5" y="196.5">AMPLA7030S-2R7MT</text>
<text x="50.8" y="192.7">2.5</text>
<text x="51" y="196.5">2.7</text>
<text x="70.8" y="192.7">20</text>
<text x="70.8" y="196.5">20</text>
<text x="84.9" y="192.7">7.0</text>
<text x="84.9" y="196.5">7.0</text>
<text x="94.9" y="192.7">13</text>
<text x="94.9" y="196.5">13</text>
<text x="103.8" y="192.7">20</text>
<text x="103.9" y="196.5">24</text>
<text x="113.6" y="192.7">22</text>
<text x="113.7" y="196.5">27</text>
<text x="124.3" y="192.7">Lead Frame</text>
<text x="124.3" y="196.5">Lead Frame</text>
<text x="14.5" y="200.2">AMPLA7030S-3R3MT</text>
<text x="14.5" y="204">AMPLA7030S-4R7MT</text>
<text x="50.9" y="200.2">3.3</text>
<text x="51" y="204">4.7</text>
<text x="70.8" y="200.2">20</text>
<text x="70.8" y="204">20</text>
<text x="84.7" y="200.2">6.0</text>
<text x="84.7" y="204">5.5</text>
<text x="93.8" y="200.2">13.5</text>
<text x="94.8" y="204">10</text>
<text x="103.8" y="200.2">28</text>
<text x="104" y="204">37</text>
<text x="113.6" y="200.2">30</text>
<text x="113.6" y="204">40</text>
<text x="124.3" y="200.2">Lead Frame</text>
<text x="124.3" y="204">Lead Frame</text>
<text x="14.4" y="207.7">AMPLA7030S-5R6MT</text>
<text x="50.8" y="207.7">5.6</text>
<text x="70.8" y="207.7">20</text>
<text x="84.7" y="207.7">5.0</text>
<text x="94.1" y="207.7">9.0</text>
<text x="103.9" y="207.7">43</text>
<text x="113.7" y="207.7">48</text>
<text x="124.3" y="207.7">Lead Frame</text>
<text x="14.4" y="211.5">AMPLA7030S-6R8MT</text>
<text x="14.4" y="215.3">AMPLA7030S-8R2MT</text>
<text x="50.8" y="211.5">6.8</text>
<text x="50.8" y="215.3">8.2</text>
<text x="70.8" y="211.5">20</text>
<text x="70.8" y="215.3">20</text>
<text x="84.8" y="215.3">4.0</text>
<text x="84.8" y="211.5">4.5</text>
<text x="94.1" y="211.5">8.0</text>
<text x="94.4" y="215.3">7.5</text>
<text x="103.9" y="215.3">64</text>
<text x="103.9" y="211.5">54</text>
<text x="113.6" y="211.5">60</text>
<text x="113.6" y="215.3">68</text>
<text x="124.3" y="211.5">Lead Frame</text>
<text x="124.3" y="215.3">Lead Frame</text>
<text x="14.7" y="219">AMPLA7030S-100MT</text>
<text x="51.4" y="219">10</text>
<text x="70.8" y="219">20</text>
<text x="84.8" y="219">3.5</text>
<text x="94.1" y="219">6.0</text>
<text x="103.9" y="219">75</text>
<text x="113.6" y="219">85</text>
<text x="124.3" y="219">Lead Frame</text>
<text x="14.7" y="222.8">AMPLA7030S-120MT</text>
<text x="14.7" y="226.5">AMPLA7030S-150MT</text>
<text x="51.5" y="222.8">12</text>
<text x="51.5" y="226.5">15</text>
<text x="70.8" y="222.8">20</text>
<text x="70.8" y="226.5">20</text>
<text x="84.7" y="226.5">3.0</text>
<text x="84.8" y="222.8">3.3</text>
<text x="94.1" y="222.8">5.5</text>
<text x="94.2" y="226.5">4.0</text>
<text x="103.5" y="226.5">107</text>
<text x="104.2" y="222.8">81</text>
<text x="113.2" y="226.5">123</text>
<text x="113.7" y="222.8">93</text>
<text x="124.3" y="222.8">Lead Frame</text>
<text x="124.3" y="226.5">Lead Frame</text>
<text x="14.7" y="230.3">AMPLA7030S-180MT</text>
<text x="51.5" y="230.3">18</text>
<text x="70.8" y="230.3">20</text>
<text x="84.7" y="230.3">2.5</text>
<text x="94.2" y="230.3">4.0</text>
<text x="103.4" y="230.3">140</text>
<text x="113.1" y="230.3">160</text>
<text x="124.3" y="230.3">Lead Frame</text>
<text x="14.3" y="234">AMPLA7030S-220MT</text>
<text x="14.5" y="237.8">AMPLA7030S-330MT</text>
<text x="51.1" y="234">22</text>
<text x="51.2" y="237.8">33</text>
<text x="70.8" y="234">20</text>
<text x="70.8" y="237.8">20</text>
<text x="84.7" y="234">2.0</text>
<text x="84.7" y="237.8">2.0</text>
<text x="94.1" y="237.8">2.5</text>
<text x="94.2" y="234">3.5</text>
<text x="102.9" y="237.8">200</text>
<text x="103.4" y="234">165</text>
<text x="112.8" y="237.8">240</text>
<text x="113.1" y="234">190</text>
<text x="124.3" y="234">Lead Frame</text>
<text x="124.3" y="237.8">Lead Frame</text>
<text x="14.5" y="241.5">AMPLA7030S-470MT</text>
<text x="51.3" y="241.5">47</text>
<text x="70.8" y="241.5">20</text>
<text x="84.5" y="241.5">1.75</text>
<text x="94.1" y="241.5">2.0</text>
<text x="103" y="241.5">302</text>
<text x="112.9" y="241.5">363</text>
<text x="124.3" y="241.5">Lead Frame</text>
<text x="12.7" y="251.4">Test Conditions</text>
<text x="12.7" y="246">* Please refer to Part Identif</text>
<text x="45" y="246">ication section</text>
<text x="12.7" y="254.8">Inductance: 100 kHz, 1 V, 0 Adc</text>
<text x="12.7" y="258.2">Humidity Range: 85 ± 2% RH</text>
<text x="12.7" y="261.6">Temperature Rise Current: Current measured at ∆ T of 40°C</text>
<text x="12.7" y="265">Saturation Current: Current measured at ∆ L of 30%</text>
</g>
<g font-size="2.1" fill="#fff">
<text x="102.6" y="86.2">DC RESISTANCE</text>
<text x="108.2" y="88.7">(mΩ)</text>
</g>
<g font-size="2.1" fill="#231f20">
<text x="159" y="212.3">Top View</text>
<text x="189.1" y="212.3">Bottom View</text>
<text x="158.2" y="228.7">Front View</text>
<text x="190.5" y="228.7">Side View</text>
<text x="187.7" y="264.4">Dimensions: mm</text>
</g>
<g font-size="1.8" fill="#231f20">
<text x="160.1" y="189.1">7.3 ± 0.3</text>
<text x="193.5" y="189.1">1.8 ± 0.3</text>
<text x="209.9" y="195.4" transform="rotate(-90 209.9 195.4)">3.0 ± 0.3</text>
<text x="149.7" y="204.4" transform="rotate(-90 149.7 204.4)">6.6 ± 0.3</text>
<text x="181.4" y="226.1" transform="rotate(-90 181.4 226.1)">2.8 ± 0.2</text>
<text x="173.6" y="240.1">8.4</text>
<text x="196.8" y="252.2" transform="rotate(-90 196.8 252.2)">3.5</text>
<text x="173.4" y="261">2.5</text>
</g>
<g font-size="1.6" fill="#231f20">
<text x="197.5" y="33.1">COMPLIANT</text>
<text x="199.8" y="31.2">ROHS</text>
<text x="198.3" y="40.7">9001:2015</text>
<text x="198.2" y="42.6">CERTIFIED</text>
</g>
<text font-size="1.3" fill="#fff" x="204.6" y="5.5">™</text>
<text font-size="1.2" fill="#fff" x="204.7" y="9.5">LLC</text>
<text font-size="1.2" fill="#243d77" x="52.6" y="269.1">™</text>
<text font-size="1" fill="#253b76" x="52.8" y="272.7">LLC</text>
</svg>
